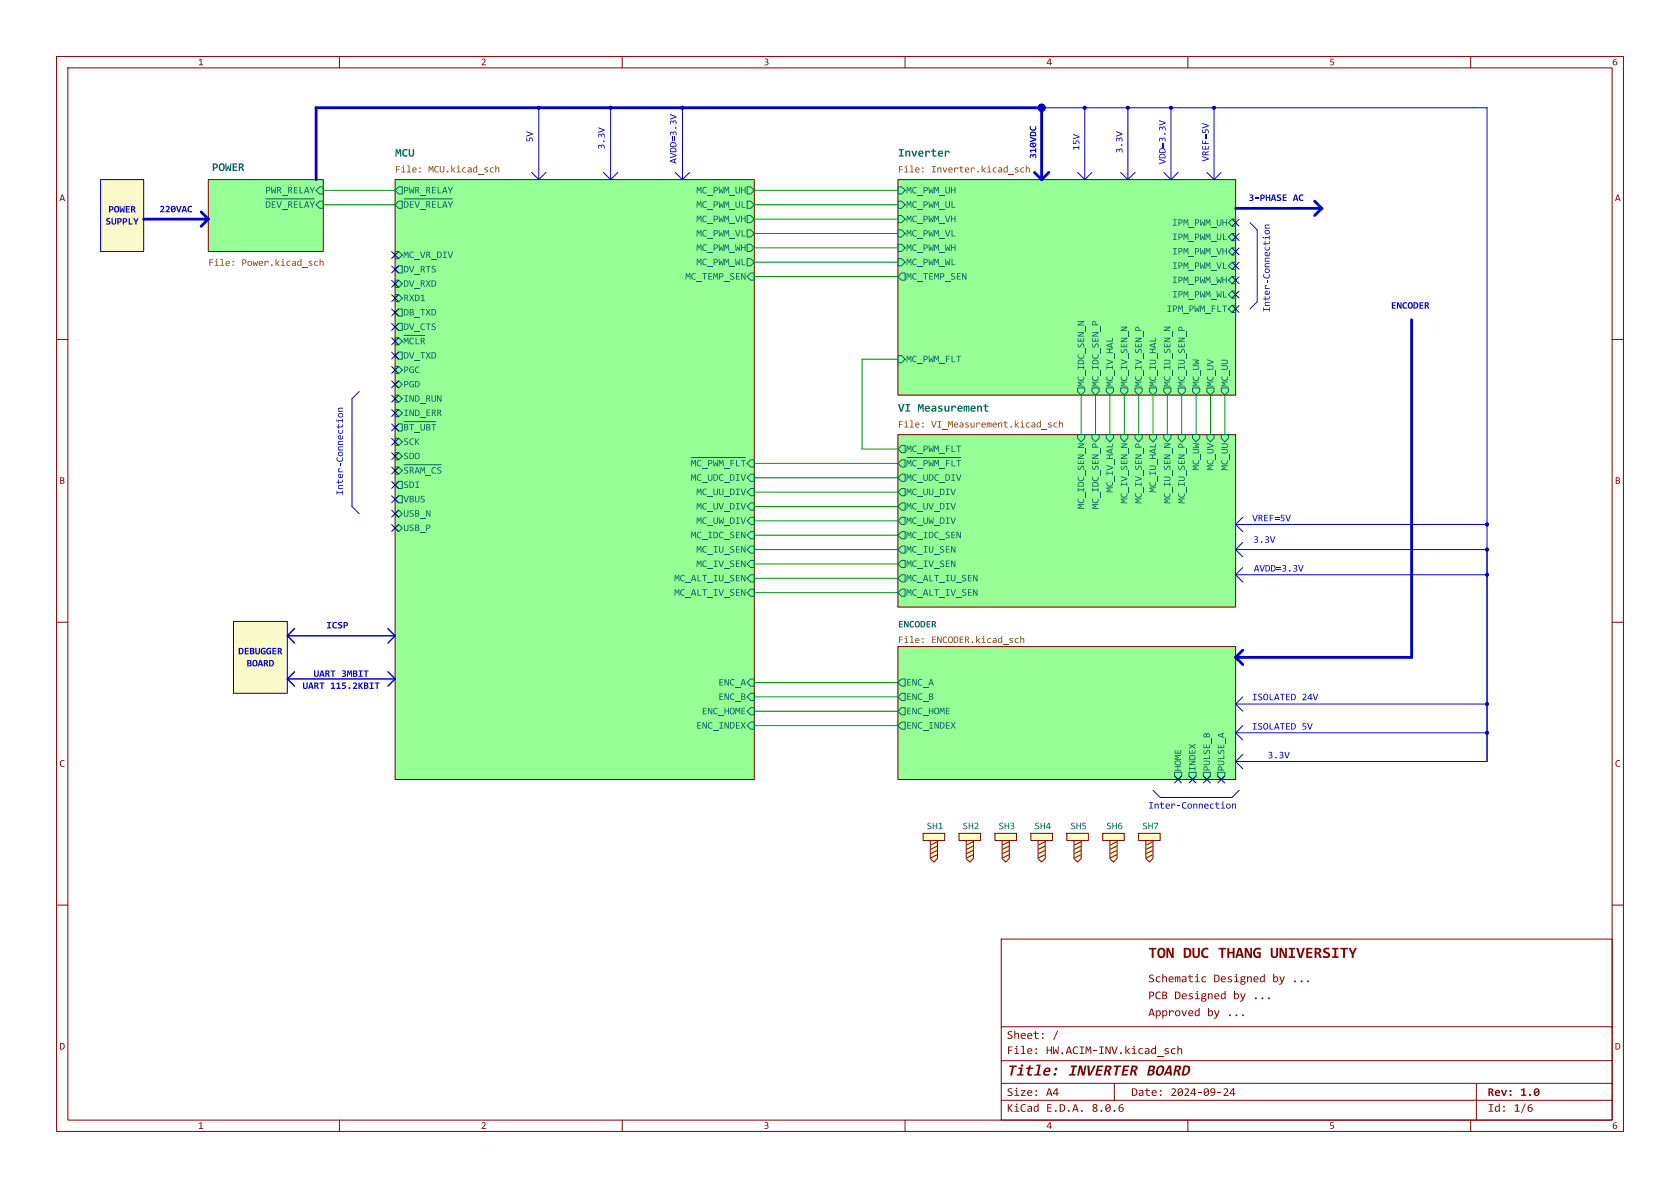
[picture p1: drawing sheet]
<svg xmlns="http://www.w3.org/2000/svg" width="297mm" height="210mm" viewBox="0 0 297 210" stroke-linecap="round" stroke-linejoin="round" font-family="sans-serif">
<g fill="none" stroke="#840000" stroke-width=".18">
<path d="M10 10h277v190h-277zM12 12h273v186h-273zM60 10v2M110 10v2M160 10v2M210 10v2M260 10v2M10 60h2M285 60h2M10 110h2M285 110h2M10 160h2"/>
<path d="M285 160h2M177 166h108v32h-108zM60 198v2M110 198v2M160 198v2M210 198v2M260 198v2"/>
</g>
<path d="M217.9 192.4h.3v.9h.2v.1h-.2v.3h-.2v-.3h-.7v-.1h.7v-.7l-.5 .7h-.2z" fill="#840000"/>
<path d="M177 194.5h108" fill="none" stroke="#840000" stroke-width=".18"/>
<path d="M197.9 195.4l.7-.2v.2l-.5 .1-.2 .3a.46 .46 0 0 1 .7 .2 .46 .46 0 0 1-.4 .6 .46 .46 0 0 1-.5-.5v-.1h.2a.3 .3 0 0 0 .1 .4 .3 .3 0 0 0 .4-.1 .3 .3 0 0 0-.1-.4l-.6 .1z" fill="#840000"/>
<path d="M177 191.5h108" fill="none" stroke="#840000" stroke-width=".18"/>
<g fill="#840000">
<circle cx="183.2" cy="192.8" r=".16"/>
<circle cx="183.2" cy="193.6" r=".16"/>
<circle cx="265.9" cy="195.6" r=".16"/>
<circle cx="265.9" cy="196.4" r=".16"/>
</g>
<path d="M177 187.5h108" fill="none" stroke="#840000" stroke-width=".18"/>
<g fill="#840000">
<path d="M184.7 188.9a.55 .55 0 0 1 .8-.2 .55 .55 0 0 1 .2 .8h-.9a.47 .47 0 0 0 .7 .3v.3a.66 .66 0 0 1-.9 0 .66 .66 0 0 1-.1-.8h.9a.29 .29 0 0 0-.3-.4 .29 .29 0 0 0-.3 .4h-.3z"/>
<path d="M181.8 185.4a.46 .46 0 0 1 .5-.1 .46 .46 0 0 1 .2 .6h-.7l.1 .3h.5v.1a.55 .55 0 0 1-.6 0 .55 .55 0 0 1-.2-.6h.7a.27 .27 0 0 0-.3-.3 .27 .27 0 0 0-.2 .3h-.2z"/>
<path d="M208.2 184.9h.1v.6a.35 .35 0 0 1 .4-.2 .35 .35 0 0 1 .3 .4v.6h-.2v-.6a.24 .24 0 0 0-.2-.3 .24 .24 0 0 0-.3 .2v.7h-.1z"/>
<circle cx="186.7" cy="189" r=".25"/>
<circle cx="186.5" cy="189.9" r=".25"/>
<circle cx="183.2" cy="185.4" r=".16"/>
<circle cx="183.2" cy="186.2" r=".16"/>
</g>
<path d="M177 181.5h108" fill="none" stroke="#840000" stroke-width=".18"/>
<g fill="#840000">
<circle cx="231.3" cy="173.5" r=".17"/>
<circle cx="224.3" cy="176.5" r=".17"/>
</g>
<path d="M197 191.5v3M261 191.5v6.5" fill="none" stroke="#840000" stroke-width=".18"/>
<circle cx="219.7" cy="179.5" r=".17" fill="#840000"/>
<g fill="#96ff96" stroke="#96ff96" stroke-width=".18">
<path d="M158.7 31.8h59.7v38.1h-59.7z"/>
<path d="M158.7 76.8h59.7v30.5h-59.7z"/>
<path d="M36.8 31.8h20.3v12.7h-20.3z"/>
<path d="M69.8 31.8h63.5v106h-63.5z"/>
<path d="M158.7 114.3h59.7v23.5h-59.7z"/>
</g>
<g fill="#fafac8">
<path d="M17.8 31.8h7.6v12.7h-7.6z"/>
<path d="M41.3 109.9h9.5v12.7h-9.5z"/>
</g>
<g fill="#0000c2" stroke="#0000c2" stroke-width=".18">
<circle cx="262.9" cy="124.5" r=".25"/>
<circle cx="262.9" cy="101.6" r=".25"/>
<circle cx="262.9" cy="97.2" r=".25"/>
<circle cx="184.1" cy="19" r=".63"/>
<circle cx="107.9" cy="19" r=".25"/>
<circle cx="95.2" cy="19" r=".25"/>
<circle cx="207" cy="19" r=".25"/>
<circle cx="214.6" cy="19" r=".25"/>
<circle cx="120.6" cy="19" r=".25"/>
<circle cx="262.9" cy="129.5" r=".25"/>
<circle cx="199.4" cy="19" r=".25"/>
<circle cx="191.8" cy="19" r=".25"/>
<circle cx="262.9" cy="92.7" r=".25"/>
</g>
<path d="M158.7 31.8h59.7v38.1h-59.7z" fill="none" stroke="#840000" stroke-width=".18"/>
<g fill="none" stroke="#006464" stroke-width=".18">
<path d="M158.7 38.1h.7l.6 .6-.6 .7h-.7zM158.7 33h.7l.6 .7-.6 .6h-.7zM158.7 35.6h.7l.6 .6-.6 .6h-.7zM158.7 45.7h.7l.6 .7-.6 .6h-.7zM158.7 43.2h.7l.6 .6-.6 .7h-.7zM158.7 40.6h.7l.6 .7-.6 .6h-.7zM159.4 48.3h.6v1.2h-.6l-.7-.6zM158.7 62.9h.7l.6 .6-.6 .6h-.7zM190.5 68.6h1.3v.6l-.7 .7-.6-.7zM193 68.6h1.3v.6l-.6 .7-.7-.7zM195.6 68.6h1.2v.6l-.6 .7-.6-.7zM198.1 68.6h1.3v.6l-.6 .7-.7-.7z"/>
<path d="M200.7 68.6h1.2v.6l-.6 .7-.6-.7zM203.2 68.6h1.3v.6l-.7 .7-.6-.7zM205.7 68.6h1.3v.6l-.6 .7-.7-.7zM208.3 68.6h1.2v.6l-.6 .7-.6-.7zM210.8 68.6h1.3v.6l-.6 .7-.7-.7zM213.4 68.6h1.2v.6l-.6 .7-.6-.7zM215.9 68.6h1.3v.6l-.7 .7-.6-.7z"/>
</g>
<path d="M167 26.6h.2v.2a.35 .35 0 0 1 .5-.2 .35 .35 0 0 1 .2 .4h-.3a.19 .19 0 0 0-.1-.2 .19 .19 0 0 0-.2 .2v.7h-.3z" fill="#006464"/>
<g fill="#725600">
<path d="M161.9 29.7a.39 .39 0 0 1 .5-.1 .39 .39 0 0 1 .2 .5h-.7l.2 .2h.4a.41 .41 0 0 1-.5 .2 .41 .41 0 0 1-.2-.5h.6a.23 .23 0 0 0-.2-.3 .23 .23 0 0 0-.3 .3h-.1z"/>
<path d="M179.5 29.7l.5-.1v.1h-.1a.19 .19 0 0 0-.3 0 .19 .19 0 0 0 0 .3 .19 .19 0 0 0 .3 0 .3 .3 0 0 1 .1 .4 .3 .3 0 0 1-.4 .1h-.2v-.2l.4 .1 .1-.2a.4 .4 0 0 1-.4-.5z"/>
<path d="M180.5 29.7l.4-.1h.2v.2a.33 .33 0 0 0-.6 .2 .34 .34 0 0 0 .6 .3v.2a.47 .47 0 0 1-.7-.2 .47 .47 0 0 1 .1-.6z"/>
<path d="M181.3 29.2h.2v.5a.3 .3 0 0 1 .3-.1 .3 .3 0 0 1 .3 .3v.6h-.2v-.6a.2 .2 0 0 0-.2-.2 .2 .2 0 0 0-.2 .2v.6h-.2z"/>
<circle cx="163.1" cy="29.7" r=".13"/>
<circle cx="163.1" cy="30.4" r=".13"/>
</g>
<path d="M158.7 76.8h59.7v30.5h-59.7z" fill="none" stroke="#840000" stroke-width=".18"/>
<path d="M159.4 78.7h.6v1.3h-.6l-.7-.6zM159.4 86.4h.6v1.2h-.6l-.7-.6zM159.4 94h.6v1.3h-.6l-.7-.7zM159.4 91.4h.6v1.3h-.6l-.7-.6zM159.4 99.1h.6v1.2h-.6l-.7-.6zM159.4 88.9h.6v1.3h-.6l-.7-.7zM159.4 81.3h.6v1.3h-.6l-.7-.7zM159.4 83.8h.6v1.3h-.6l-.7-.6zM159.4 96.5h.6v1.3h-.6l-.7-.6zM160.3 80.9h9.5M159.4 101.6h.6v1.3h-.6l-.7-.7zM159.4 104.1h.6v1.3h-.6l-.7-.6z" fill="none" stroke="#006464" stroke-width=".18"/>
<g fill="#725600">
<path d="M161.9 74.8a.39 .39 0 0 1 .5-.1 .39 .39 0 0 1 .2 .5h-.7l.2 .2h.4a.41 .41 0 0 1-.5 .1 .41 .41 0 0 1-.2-.5h.6a.23 .23 0 0 0-.2-.2 .23 .23 0 0 0-.3 .2h-.1z"/>
<path d="M187.2 74.3h.2v.5a.3 .3 0 0 1 .3-.1 .3 .3 0 0 1 .2 .3v.6h-.1v-.6a.2 .2 0 0 0-.2-.2 .2 .2 0 0 0-.2 .2v.6h-.2z"/>
<circle cx="163.1" cy="74.8" r=".13"/>
<circle cx="163.1" cy="75.5" r=".13"/>
</g>
<path d="M36.8 31.8h20.3v12.7h-20.3z" fill="none" stroke="#840000" stroke-width=".18"/>
<path d="M47 35.2h8.6" fill="none" stroke="#006464" stroke-width=".18"/>
<g fill="#725600">
<path d="M40 46.2a.39 .39 0 0 1 .5 0 .39 .39 0 0 1 .1 .4h-.6l.1 .2h.5a.41 .41 0 0 1-.5 .2 .41 .41 0 0 1-.2-.5h.6a.23 .23 0 0 0-.2-.3 .23 .23 0 0 0-.3 .3h-.1z"/>
<path d="M56.5 45.8h.2l-.1 .5a.3 .3 0 0 1 .4-.2 .3 .3 0 0 1 .2 .3v.6h-.1v-.6a.2 .2 0 0 0-.2-.2 .2 .2 0 0 0-.2 .2v.6h-.2z"/>
<circle cx="41.2" cy="46.2" r=".13"/>
<circle cx="41.2" cy="46.9" r=".13"/>
</g>
<path d="M69.8 31.8h63.5v106h-63.5z" fill="none" stroke="#840000" stroke-width=".18"/>
<g fill="none" stroke="#006464" stroke-width=".18">
<path d="M69.8 44.5h.7l.6 .6-.6 .6h-.7zM69.8 77.5h.7l.6 .6-.6 .6h-.7zM69.8 72.4h.7l.6 .6-.6 .7h-.7zM69.8 69.9h.7l.6 .6-.6 .6h-.7zM69.8 67.9l.7-.6 .6 .6-.6 .7zM69.8 64.8h.7l.6 .6-.6 .6h-.7zM69.8 62.9l.7-.7h.6v1.3h-.6zM70.5 74.9h.6v1.3h-.6l-.7-.6zM71.4 74.5h5.6M69.8 93.3l.7-.6 .6 .6-.6 .7zM69.8 90.8l.7-.6 .6 .6-.6 .6zM69.8 82.6h.7l.6 .6-.6 .6h-.7z"/>
<path d="M69.8 80h.7l.6 .6-.6 .7h-.7zM70.5 87.6h.6v1.3h-.6l-.7-.6zM70.5 85.1h.6v1.3h-.6l-.7-.7zM71.4 82.1h6.6"/>
</g>
<g fill="#006464">
<path d="M71.4 59.7h.2l.2 .6 .2-.6h.2l.1 1.2h-.2v-1l-.3 .6h-.1l-.2-.6v1h-.1z"/>
<path d="M72.5 59.8l.5-.1 .2 .1v.1a.43 .43 0 0 0-.7 .4 .43 .43 0 0 0 .7 .4v.1a.59 .59 0 0 1-.8-.2 .59 .59 0 0 1 .1-.8z"/>
<path d="M73.5 59.7h.1v1h.5v.2h-.6z"/>
<path d="M74.4 59.7h.3a.3 .3 0 0 1 .4 .2 .3 .3 0 0 1-.3 .4l.4 .6h-.2l-.4-.6-.1 .6h-.1v-.7h.4l.1-.2-.1-.1-.3-.1v.4h-.1z"/>
</g>
<path d="M69.8 36.2l.7-.6h.6v1.2h-.6zM69.8 33.7l.7-.7h.6v1.3h-.6zM71.4 35.2h8.6M69.8 59.7h.7l.6 .6-.6 .7h-.7zM69.8 55.2l.7-.6h.6v1.3h-.6zM69.8 52.1h.7l.6 .6-.6 .6h-.7zM69.8 49.5h.7l.6 .7-.6 .6h-.7zM69.8 47.6l.7-.6h.6v1.3h-.6zM70.5 57.2h.6v1.2h-.6l-.7-.6zM71.4 59.3h3.7M122.3 80.9h9.5" fill="none" stroke="#006464" stroke-width=".18"/>
<g fill="#725600">
<path d="M73 29.7a.39 .39 0 0 1 .5-.1 .39 .39 0 0 1 .2 .5h-.7l.2 .2h.4a.41 .41 0 0 1-.5 .2 .41 .41 0 0 1-.2-.5h.6a.23 .23 0 0 0-.2-.3 .23 .23 0 0 0-.3 .3h-.1z"/>
<circle cx="74.2" cy="29.7" r=".13"/>
<circle cx="74.2" cy="30.4" r=".13"/>
</g>
<path d="M158.7 114.3h59.7v23.5h-59.7z" fill="none" stroke="#840000" stroke-width=".18"/>
<path d="M159.4 120h.6v1.3h-.6l-.7-.6zM159.4 122.6h.6v1.2h-.6l-.7-.6zM159.4 125.1h.6v1.3h-.6l-.7-.7zM159.4 127.6h.6v1.3h-.6l-.7-.6zM207.6 136.5h1.3v.7l-.6 .6-.7-.6zM210.2 136.5h1.3v.7l-.7 .6-.6-.6zM212.7 136.5h1.3v.7l-.6 .6-.7-.6zM215.3 136.5h1.2v.7l-.6 .6-.6-.6z" fill="none" stroke="#006464" stroke-width=".18"/>
<g fill="#725600">
<path d="M161.9 112.9a.39 .39 0 0 1 .5-.1 .39 .39 0 0 1 .2 .5h-.7l.2 .2h.4a.41 .41 0 0 1-.5 .1 .41 .41 0 0 1-.2-.5h.6a.23 .23 0 0 0-.2-.2 .23 .23 0 0 0-.3 .2h-.1z"/>
<circle cx="163.1" cy="112.9" r=".13"/>
<circle cx="163.1" cy="113.6" r=".13"/>
</g>
<path d="M188.6 147.3h3.8v1.3h-1.3v3.2l-.6 .6-.6-.6v-3.2h-1.3z" fill="#ffffc2"/>
<path d="M188.6 147.3h3.8v1.3h-1.3v3.2l-.6 .6-.6-.6v-3.2h-1.3zM189.9 148.6h1.2M191 151.1l-1 .5M191 150.4l-1 .5M191 149.6l-1 .5M191 148.8l-1 .6" fill="none" stroke="#840000" stroke-width=".18"/>
<path d="M194.9 147.3h3.9v1.3h-1.3v3.2l-.7 .6-.6-.6v-3.2h-1.3z" fill="#ffffc2"/>
<path d="M194.9 147.3h3.9v1.3h-1.3v3.2l-.7 .6-.6-.6v-3.2h-1.3zM196.2 148.6h1.3M197.4 151.1l-1.1 .5M197.4 150.4l-1.1 .5M197.4 149.6l-1.1 .5M197.4 148.8l-1.1 .6" fill="none" stroke="#840000" stroke-width=".18"/>
<path d="M201.3 147.3h3.8v1.3h-1.3v3.2l-.6 .6-.6-.6v-3.2h-1.3z" fill="#ffffc2"/>
<path d="M201.3 147.3h3.8v1.3h-1.3v3.2l-.6 .6-.6-.6v-3.2h-1.3zM202.6 148.6h1.2M203.7 151.1l-1 .5M203.7 150.4l-1 .5M203.7 149.6l-1 .5M203.7 148.8l-1 .6" fill="none" stroke="#840000" stroke-width=".18"/>
<path d="M169.5 147.3h3.9v1.3h-1.3v3.2l-.7 .6-.6-.6v-3.2h-1.3z" fill="#ffffc2"/>
<path d="M169.5 147.3h3.9v1.3h-1.3v3.2l-.7 .6-.6-.6v-3.2h-1.3zM170.8 148.6h1.3M172 151.1l-1.1 .5M172 150.4l-1.1 .5M172 149.6l-1.1 .5M172 148.8l-1.1 .6" fill="none" stroke="#840000" stroke-width=".18"/>
<path d="M182.2 147.3h3.9v1.3h-1.3v3.2l-.7 .6-.6-.6v-3.2h-1.3z" fill="#ffffc2"/>
<path d="M182.2 147.3h3.9v1.3h-1.3v3.2l-.7 .6-.6-.6v-3.2h-1.3zM183.5 148.6h1.3M184.7 151.1l-1.1 .5M184.7 150.4l-1.1 .5M184.7 149.6l-1.1 .5M184.7 148.8l-1.1 .6" fill="none" stroke="#840000" stroke-width=".18"/>
<path d="M175.9 147.3h3.8v1.3h-1.3v3.2l-.6 .6-.6-.6v-3.2h-1.3z" fill="#ffffc2"/>
<path d="M175.9 147.3h3.8v1.3h-1.3v3.2l-.6 .6-.6-.6v-3.2h-1.3zM177.2 148.6h1.2M178.3 151.1l-1 .5M178.3 150.4l-1 .5M178.3 149.6l-1 .5M178.3 148.8l-1 .6" fill="none" stroke="#840000" stroke-width=".18"/>
<path d="M163.2 147.3h3.8v1.3h-1.3v3.2l-.6 .6-.6-.6v-3.2h-1.3z" fill="#ffffc2"/>
<path d="M163.2 147.3h3.8v1.3h-1.3v3.2l-.6 .6-.6-.6v-3.2h-1.3zM164.5 148.6h1.2M165.6 151.1l-1 .5M165.6 150.4l-1 .5M165.6 149.6l-1 .5M165.6 148.8l-1 .6" fill="none" stroke="#840000" stroke-width=".18"/>
<g fill="#0000c2">
<path d="M59.8 73.1a.46 .46 0 0 1 .8 0 .46 .46 0 0 1-.3 .7 .46 .46 0 0 1-.6-.4h.2a.33 .33 0 0 0 .4 .3 .33 .33 0 0 0 .1-.6 .33 .33 0 0 0-.5 .3h-.2z"/>
<path d="M59.8 72.2l.8-.1v.1h-.5a.2 .2 0 0 0-.2 .2 .2 .2 0 0 0 .2 .2h.5v.2h-.8v-.2h.1l-.1-.2z"/>
<path d="M223.7 40.7a.46 .46 0 0 1 .7 .1 .46 .46 0 0 1-.2 .7 .46 .46 0 0 1-.6-.5h.1a.33 .33 0 0 0 .5 .3 .33 .33 0 0 0 0-.5 .33 .33 0 0 0-.5 .2h-.1z"/>
<path d="M223.7 39.8l.8-.1v.1h-.6a.2 .2 0 0 0-.2 .2 .2 .2 0 0 0 .2 .2h.6v.2h-.9v-.1h.1l-.1-.3z"/>
<path d="M216.9 142.2a.43 .43 0 0 1 .6 0 .43 .43 0 0 1-.2 .7 .43 .43 0 0 1-.5-.4h.1a.3 .3 0 0 0 .5 .3 .3 .3 0 0 0 0-.5l-.3-.1-.2 .3h-.1z"/>
<path d="M217.8 142.1h.1v.1a.3 .3 0 0 1 .4-.1 .3 .3 0 0 1 .2 .3v.5h-.2v-.5a.2 .2 0 0 0-.1-.2 .2 .2 0 0 0-.3 .2v.5h-.1z"/>
</g>
<g fill="none" stroke="#0000c2" stroke-width=".18">
<path d="M95.2 19.1v12.7M107.9 19.1v12.7M120.6 19.1v12.7M184.1 19.1h78.8v115.5h-44.5M191.8 19.1v12.7M199.4 19.1v12.7M207 19.1v12.7M214.6 19.1v12.7M17.8 31.8h7.6v12.7h-7.6zM94 30.5l1.2 1.3M96.5 30.5l-1.3 1.3M106.7 30.5l1.2 1.3"/>
<path d="M109.2 30.5l-1.3 1.3M119.4 30.5l1.2 1.3M121.9 30.5l-1.3 1.3M190.5 30.5l1.3 1.3M193 30.5l-1.2 1.3M198.1 30.5l1.3 1.3M200.7 30.5l-1.3 1.3M205.7 30.5l1.3 1.3M208.3 30.5l-1.3 1.3M213.4 30.5l1.2 1.3M215.9 30.5l-1.3 1.3M221 39.4l1.2 1.2v12.7l-1.2 1.3"/>
<path d="M63.5 69.2l-1.3 1.3v19l1.3 1.3M218.4 97.2l1.3 1.2M218.4 92.7l1.3 1.3M218.4 97.2h44.5M218.4 92.7h44.5M219.7 91.4l-1.3 1.3M219.7 95.9l-1.3 1.3M41.3 109.9h9.5v12.7h-9.5zM218.4 101.6h44.5M218.4 101.6l1.3 1.3M219.7 100.3l-1.3 1.3M203.8 139.7l1.3 1.3h12.7l1.3-1.3"/>
<path d="M218.4 124.5h44.5M218.4 124.5l1.3 1.2M218.4 129.5h44.5M218.4 134.6l1.3 1.3M218.4 129.5l1.3 1.3M219.7 128.3l-1.3 1.2M219.7 123.2l-1.3 1.3M219.7 133.4l-1.3 1.2"/>
<circle cx="95.2" cy="19" r=".25"/>
<circle cx="107.9" cy="19" r=".25"/>
<circle cx="120.6" cy="19" r=".25"/>
<circle cx="184.1" cy="19" r=".63"/>
<circle cx="191.8" cy="19" r=".25"/>
<circle cx="199.4" cy="19" r=".25"/>
<circle cx="207" cy="19" r=".25"/>
<circle cx="214.6" cy="19" r=".25"/>
<circle cx="262.9" cy="92.7" r=".25"/>
<circle cx="262.9" cy="97.2" r=".25"/>
<circle cx="262.9" cy="101.6" r=".25"/>
<circle cx="262.9" cy="124.5" r=".25"/>
<circle cx="262.9" cy="129.5" r=".25"/>
</g>
<path d="M25.4 38.7h11.4M35.6 37.5l1.2 1.2M36.8 38.7l-1.2 1.3M55.9 31.8v-12.7h128.2v12.7M182.9 30.5l1.2 1.3M185.4 30.5l-1.3 1.3M218.4 36.8h15.3M232.4 35.6l1.3 1.2M233.7 36.8l-1.3 1.3M249.6 56.5v59.7h-31.2M218.4 116.2l1.3 1.3M219.7 114.9l-1.3 1.3" fill="none" stroke="#0000c2" stroke-width=".5"/>
<path d="M50.8 112.4h19M50.8 112.4l1.3 1.3M52.1 111.1l-1.3 1.3M52.1 118.7l-1.3 1.3M68.6 118.7l1.2 1.3M68.6 111.1l1.2 1.3M69.8 112.4l-1.2 1.3M50.8 120h19M50.8 120l1.3 1.3M69.8 120l-1.2 1.3" fill="none" stroke="#0000c2" stroke-width=".25"/>
<g fill="none" stroke="#009600" stroke-width=".18">
<path d="M57.1 33.7h12.7M57.1 36.2h12.7M133.3 33.7h25.4M133.3 36.2h25.4M133.3 38.7h25.4M133.3 43.8h25.4M133.3 41.3h25.4M133.3 48.9h25.4M133.3 46.4h25.4M158.7 63.5h-6.3v15.9h6.3M191.1 69.9v6.9M193.7 69.9v6.9"/>
<path d="M196.2 69.9v6.9M198.8 69.9v6.9M201.3 69.9v6.9M203.8 69.9v6.9M206.4 69.9v6.9M208.9 69.9v6.9M211.5 69.9v6.9M214 69.9v6.9M216.5 69.9v6.9M133.3 84.5h25.4M133.3 87h25.4M133.3 92.1h25.4"/>
<path d="M133.3 89.5h25.4M133.3 81.9h25.4M133.3 94.6h25.4M133.3 97.2h25.4M133.3 99.7h25.4M133.3 102.2h25.4M133.3 104.8h25.4M133.3 125.7h25.4M133.3 128.3h25.4M133.3 120.7h25.4M133.3 123.2h25.4"/>
</g>
<g fill="none" stroke="#000084" stroke-width=".18">
<path d="M69.2 47l1.3 1.2M69.2 49.6l1.3 1.2M69.2 44.5l1.3 1.2M69.2 52.1l1.3 1.2M69.2 57.2l1.3 1.2M69.2 59.7l1.3 1.2M69.2 54.6l1.3 1.3M70.5 47l-1.3 1.2M70.5 49.6l-1.3 1.2M70.5 44.5l-1.3 1.2M70.5 52.1l-1.3 1.2M70.5 57.2l-1.3 1.2"/>
<path d="M70.5 59.7l-1.3 1.2M70.5 54.6l-1.3 1.3M69.2 72.4l1.3 1.2M69.2 77.5l1.3 1.2M69.2 67.3l1.3 1.3M69.2 64.8l1.3 1.2M69.2 62.3l1.3 1.2M69.2 69.9l1.3 1.2M69.2 75l1.3 1.2M70.5 72.4l-1.3 1.2M70.5 77.5l-1.3 1.2M70.5 67.3l-1.3 1.3"/>
<path d="M70.5 64.8l-1.3 1.2M70.5 62.3l-1.3 1.2M70.5 69.9l-1.3 1.2M70.5 75l-1.3 1.2M69.2 92.7l1.3 1.3M69.2 80l1.3 1.3M69.2 87.7l1.3 1.2M69.2 85.1l1.3 1.2M69.2 82.6l1.3 1.2M69.2 90.2l1.3 1.2M70.5 92.7l-1.3 1.3M70.5 80l-1.3 1.3"/>
<path d="M70.5 87.7l-1.3 1.2M70.5 85.1l-1.3 1.2M70.5 82.6l-1.3 1.2M70.5 90.2l-1.3 1.2M207.7 137.2l1.2 1.2M208.9 137.2l-1.2 1.2M210.2 137.2l1.2 1.2M211.4 137.2l-1.2 1.2M212.8 137.2l1.2 1.2M214 137.2l-1.2 1.2M215.3 137.2l1.2 1.2M216.5 137.2l-1.2 1.2"/>
</g>
<g font-size="2.8" fill="#840000">
<text x="203" y="169.9">TONDUCTHANGUNIVERSITY</text>
<text x="178" y="190.7">Title:</text>
<text x="188.8" y="190.7">INVERTERBOARD</text>
</g>
<g font-size="2.1" fill="#006464">
<text x="69.8" y="27.9">MCU</text>
<text x="158.7" y="27.9">Inverter</text>
<text x="37.5" y="30.5">POWER</text>
<text x="158.7" y="73">VI</text>
<text x="162.2" y="73">Measurement</text>
</g>
<g font-size="2.1" fill="#840000">
<text x="203" y="174.1">Schematic</text>
<text x="203" y="177.1">PCBDesigned</text>
<text x="214.5" y="174.1">Designed</text>
<text x="218" y="177.1">by ...</text>
<text x="224.9" y="174.1">by ...</text>
<text x="178" y="184.1">Sheet:</text>
<text x="186.1" y="184.1">/</text>
<text x="203" y="180.1">Approved by ...</text>
<text x="178" y="186.8">File:</text>
<text x="184.9" y="186.8">HW.ACIM-INV.kicad_sch</text>
<text x="178" y="197">KiCad E.D.A.</text>
<text x="178" y="194.2">Size:</text>
<text x="184.9" y="194.2">A4</text>
<text x="193" y="197">8.0.6</text>
<text x="200" y="194.2">Date:</text>
<text x="206.9" y="194.2">2024-09-24</text>
<text x="263" y="194.2">Rev: 1.0</text>
<text x="263" y="197">Id:</text>
<text x="267.6" y="197">1/6</text>
</g>
<g font-size="1.8" fill="#840000">
<text x="35" y="11.9">1</text>
<text x="85" y="11.9">2</text>
<text x="135" y="11.9">3</text>
<text x="185" y="11.9">4</text>
<text x="235" y="11.9">5</text>
<text x="285" y="11.9">6</text>
<text x="10.5" y="35.9">A</text>
<text x="285.5" y="35.9">A</text>
<text x="10.5" y="85.9">B</text>
<text x="285.5" y="85.9">B</text>
<text x="10.5" y="135.9">C</text>
<text x="285.5" y="135.9">C</text>
<text x="10.5" y="185.9">D</text>
<text x="285.5" y="185.9">D</text>
<text x="35" y="199.9">1</text>
<text x="85" y="199.9">2</text>
<text x="135" y="199.9">3</text>
<text x="185" y="199.9">4</text>
<text x="235" y="199.9">5</text>
<text x="285" y="199.9">6</text>
</g>
<g font-size="1.8" fill="#0000c2">
<text x="94.4" y="25.2" transform="rotate(-90 94.4 25.2)">5V</text>
<text x="107.1" y="26.4" transform="rotate(-90 107.1 26.4)">3.3V</text>
<text x="119.8" y="29" transform="rotate(-90 119.8 29)">AVDD=3.3V</text>
<text x="183.6" y="28.1" transform="rotate(-90 183.6 28.1)">310VDC</text>
<text x="191.2" y="26.6" transform="rotate(-90 191.2 26.6)">15V</text>
<text x="198.8" y="27.1" transform="rotate(-90 198.8 27.1)">3.3V</text>
<text x="206.4" y="29.1" transform="rotate(-90 206.4 29.1)">VDD=3.3V</text>
<text x="214" y="28.6" transform="rotate(-90 214 28.6)">VREF=5V</text>
<text x="220.7" y="35.7">3-PHASEAC</text>
<text x="18.7" y="40.1">SUPPLY</text>
<text x="19.1" y="37.9">POWER</text>
<text x="28.2" y="37.9">220VAC</text>
<text x="224.8" y="55.2" transform="rotate(-90 224.8 55.2)">Inter-Connection</text>
<text x="245.9" y="54.8">ENCODER</text>
<text x="61" y="87.6" transform="rotate(-90 61 87.6)">Inter-Connection</text>
<text x="221.4" y="92.5">VREF=5V</text>
<text x="221.6" y="96.3">3.3V</text>
<text x="221.7" y="101.4">AVDD=3.3V</text>
<text x="57.7" y="111.3">ICSP</text>
<text x="42.1" y="116">DEBUGGER</text>
<text x="43.6" y="118.2">BOARD</text>
<text x="53.5" y="122.2">UART115.2KBIT</text>
<text x="55.4" y="120">UART3MBIT</text>
<text x="221.3" y="124">ISOLATED24V</text>
<text x="221.3" y="129.3">ISOLATED5V</text>
<text x="224.1" y="134.4">3.3V</text>
<text x="203" y="143.3">Inter-Connection</text>
</g>
<g font-size="1.8" fill="#006464">
<text x="46.9" y="34.6">PWR_RELAY</text>
<text x="71.3" y="34.6">PWR_RELAY</text>
<text x="123.1" y="34.6">MC_PWM_UH</text>
<text x="160.2" y="34.6">MC_PWM_UH</text>
<text x="46.9" y="37.1">~{DEV_RELAY}</text>
<text x="71.3" y="37.1">~{DEV_RELAY}</text>
<text x="123.1" y="37.1">MC_PWM_UL</text>
<text x="123.1" y="39.6">MC_PWM_VH</text>
<text x="160.2" y="39.6">MC_PWM_VH</text>
<text x="160.2" y="37.1">MC_PWM_UL</text>
<text x="71.3" y="46">MC_VR_DIV</text>
<text x="123.1" y="42.2">MC_PWM_VL</text>
<text x="123.1" y="47.3">MC_PWM_WL</text>
<text x="123.1" y="44.7">MC_PWM_WH</text>
<text x="160.2" y="47.3">MC_PWM_WL</text>
<text x="160.2" y="44.7">MC_PWM_WH</text>
<text x="160.2" y="42.2">MC_PWM_VL</text>
<text x="71.3" y="53.6">RXD1</text>
<text x="71.3" y="51.1">DV_RXD</text>
<text x="71.3" y="48.5">DV_RTS</text>
<text x="121.1" y="49.8">MC_TEMP_SEN</text>
<text x="160.2" y="49.8">MC_TEMP_SEN</text>
<text x="71.3" y="58.7">DV_CTS</text>
<text x="71.3" y="56.1">DB_TXD</text>
<text x="71.3" y="63.8">DV_TXD</text>
<text x="160.2" y="64.4">MC_PWM_FLT</text>
<text x="71.3" y="71.4">IND_RUN</text>
<text x="71.3" y="68.8">PGD</text>
<text x="71.3" y="66.3">PGC</text>
<text x="192" y="68.4" transform="rotate(-90 192 68.4)">MC_IDC_SEN_N</text>
<text x="194.6" y="68.4" transform="rotate(-90 194.6 68.4)">MC_IDC_SEN_P</text>
<text x="197.1" y="68.4" transform="rotate(-90 197.1 68.4)">MC_IV_HAL</text>
<text x="199.7" y="68.4" transform="rotate(-90 199.7 68.4)">MC_IV_SEN_N</text>
<text x="202.2" y="68.4" transform="rotate(-90 202.2 68.4)">MC_IV_SEN_P</text>
<text x="204.7" y="68.4" transform="rotate(-90 204.7 68.4)">MC_IU_HAL</text>
<text x="207.3" y="68.4" transform="rotate(-90 207.3 68.4)">MC_IU_SEN_N</text>
<text x="209.8" y="68.4" transform="rotate(-90 209.8 68.4)">MC_IU_SEN_P</text>
<text x="212.4" y="68.4" transform="rotate(-90 212.4 68.4)">MC_UW</text>
<text x="214.9" y="68.4" transform="rotate(-90 214.9 68.4)">MC_UV</text>
<text x="217.4" y="68.4" transform="rotate(-90 217.4 68.4)">MC_UU</text>
<text x="71.3" y="76.5">~{BT_UBT}</text>
<text x="71.3" y="73.9">IND_ERR</text>
<text x="71.3" y="81.5">SDO</text>
<text x="71.3" y="79">SCK</text>
<text x="122.1" y="82.8">~{MC_PWM_FLT}</text>
<text x="160.2" y="80.3">MC_PWM_FLT</text>
<text x="160.2" y="82.8">~{MC_PWM_FLT}</text>
<text x="212.4" y="83.2" transform="rotate(-90 212.4 83.2)">MC_UW</text>
<text x="214.9" y="83.2" transform="rotate(-90 214.9 83.2)">MC_UV</text>
<text x="217.4" y="83.2" transform="rotate(-90 217.4 83.2)">MC_UU</text>
<text x="71.3" y="89.2">VBUS</text>
<text x="71.3" y="86.6">SDI</text>
<text x="71.3" y="84.1">~{SRAM_CS}</text>
<text x="122.1" y="85.4">MC_UDC_DIV</text>
<text x="123.1" y="87.9">MC_UU_DIV</text>
<text x="160.2" y="87.9">MC_UU_DIV</text>
<text x="160.2" y="85.4">MC_UDC_DIV</text>
<text x="197.1" y="87.1" transform="rotate(-90 197.1 87.1)">MC_IV_HAL</text>
<text x="199.7" y="89" transform="rotate(-90 199.7 89)">MC_IV_SEN_N</text>
<text x="202.2" y="89" transform="rotate(-90 202.2 89)">MC_IV_SEN_P</text>
<text x="204.7" y="87.1" transform="rotate(-90 204.7 87.1)">MC_IU_HAL</text>
<text x="207.3" y="89" transform="rotate(-90 207.3 89)">MC_IU_SEN_N</text>
<text x="209.8" y="89" transform="rotate(-90 209.8 89)">MC_IU_SEN_P</text>
<text x="71.3" y="94.2">USB_P</text>
<text x="71.3" y="91.7">USB_N</text>
<text x="122.1" y="95.5">MC_IDC_SEN</text>
<text x="123.1" y="90.4">MC_UV_DIV</text>
<text x="123.1" y="93">MC_UW_DIV</text>
<text x="160.2" y="95.5">MC_IDC_SEN</text>
<text x="160.2" y="93">MC_UW_DIV</text>
<text x="160.2" y="90.4">MC_UV_DIV</text>
<text x="192" y="90" transform="rotate(-90 192 90)">MC_IDC_SEN_N</text>
<text x="194.6" y="90" transform="rotate(-90 194.6 90)">MC_IDC_SEN_P</text>
<text x="123.1" y="98.1">MC_IU_SEN</text>
<text x="123.1" y="100.6">MC_IV_SEN</text>
<text x="160.2" y="100.6">MC_IV_SEN</text>
<text x="160.2" y="98.1">MC_IU_SEN</text>
<text x="119.2" y="105.7">MC_ALT_IV_SEN</text>
<text x="119.2" y="103.1">MC_ALT_IU_SEN</text>
<text x="160.2" y="103.1">MC_ALT_IU_SEN</text>
<text x="160.2" y="105.7">MC_ALT_IV_SEN</text>
<text x="158.7" y="111.1">ENCODER</text>
<text x="127" y="124.1">ENC_B</text>
<text x="127" y="121.6">ENC_A</text>
<text x="160.2" y="121.6">ENC_A</text>
<text x="160.2" y="124.1">ENC_B</text>
<text x="123.1" y="129.2">ENC_INDEX</text>
<text x="124.1" y="126.6">ENC_HOME</text>
<text x="160.2" y="126.6">ENC_HOME</text>
<text x="160.2" y="129.2">ENC_INDEX</text>
<text x="209.2" y="136.3" transform="rotate(-90 209.2 136.3)">HOME</text>
<text x="211.7" y="136.3" transform="rotate(-90 211.7 136.3)">INDEX</text>
<text x="214.3" y="136.3" transform="rotate(-90 214.3 136.3)">PULSE_B</text>
<text x="216.8" y="136.3" transform="rotate(-90 216.8 136.3)">PULSE_A</text>
<text x="163.8" y="147">SH1</text>
<text x="170.2" y="147">SH2</text>
<text x="176.5" y="147">SH3</text>
<text x="182.9" y="147">SH4</text>
<text x="189.2" y="147">SH5</text>
<text x="195.6" y="147">SH6</text>
<text x="201.9" y="147">SH7</text>
</g>
<g font-size="1.8" fill="#725600">
<text x="69.8" y="31">File:</text>
<text x="75.7" y="31">MCU.kicad_sch</text>
<text x="158.7" y="31">File:</text>
<text x="164.6" y="31">Inverter.kicad_sch</text>
<text x="36.8" y="47.5">File:</text>
<text x="42.7" y="47.5">Power.kicad_sch</text>
<text x="158.7" y="76.1">File:</text>
<text x="164.6" y="76.1">VI_Measurement.kicad_sch</text>
<text x="158.7" y="114.2">File:</text>
<text x="164.6" y="114.2">ENCODER.kicad_sch</text>
</g>
<g font-size="1.8" fill="#000084">
<text x="207.2" y="40.3">IPM_PWM_UH</text>
<text x="207.2" y="47.9">IPM_PWM_VL</text>
<text x="207.2" y="42.8">IPM_PWM_UL</text>
<text x="207.2" y="45.4">IPM_PWM_VH</text>
<text x="207.2" y="53">IPM_PWM_WL</text>
<text x="207.2" y="50.4">IPM_PWM_WH</text>
<text x="206.2" y="55.5">IPM_PWM_FLT</text>
</g>
</svg>
